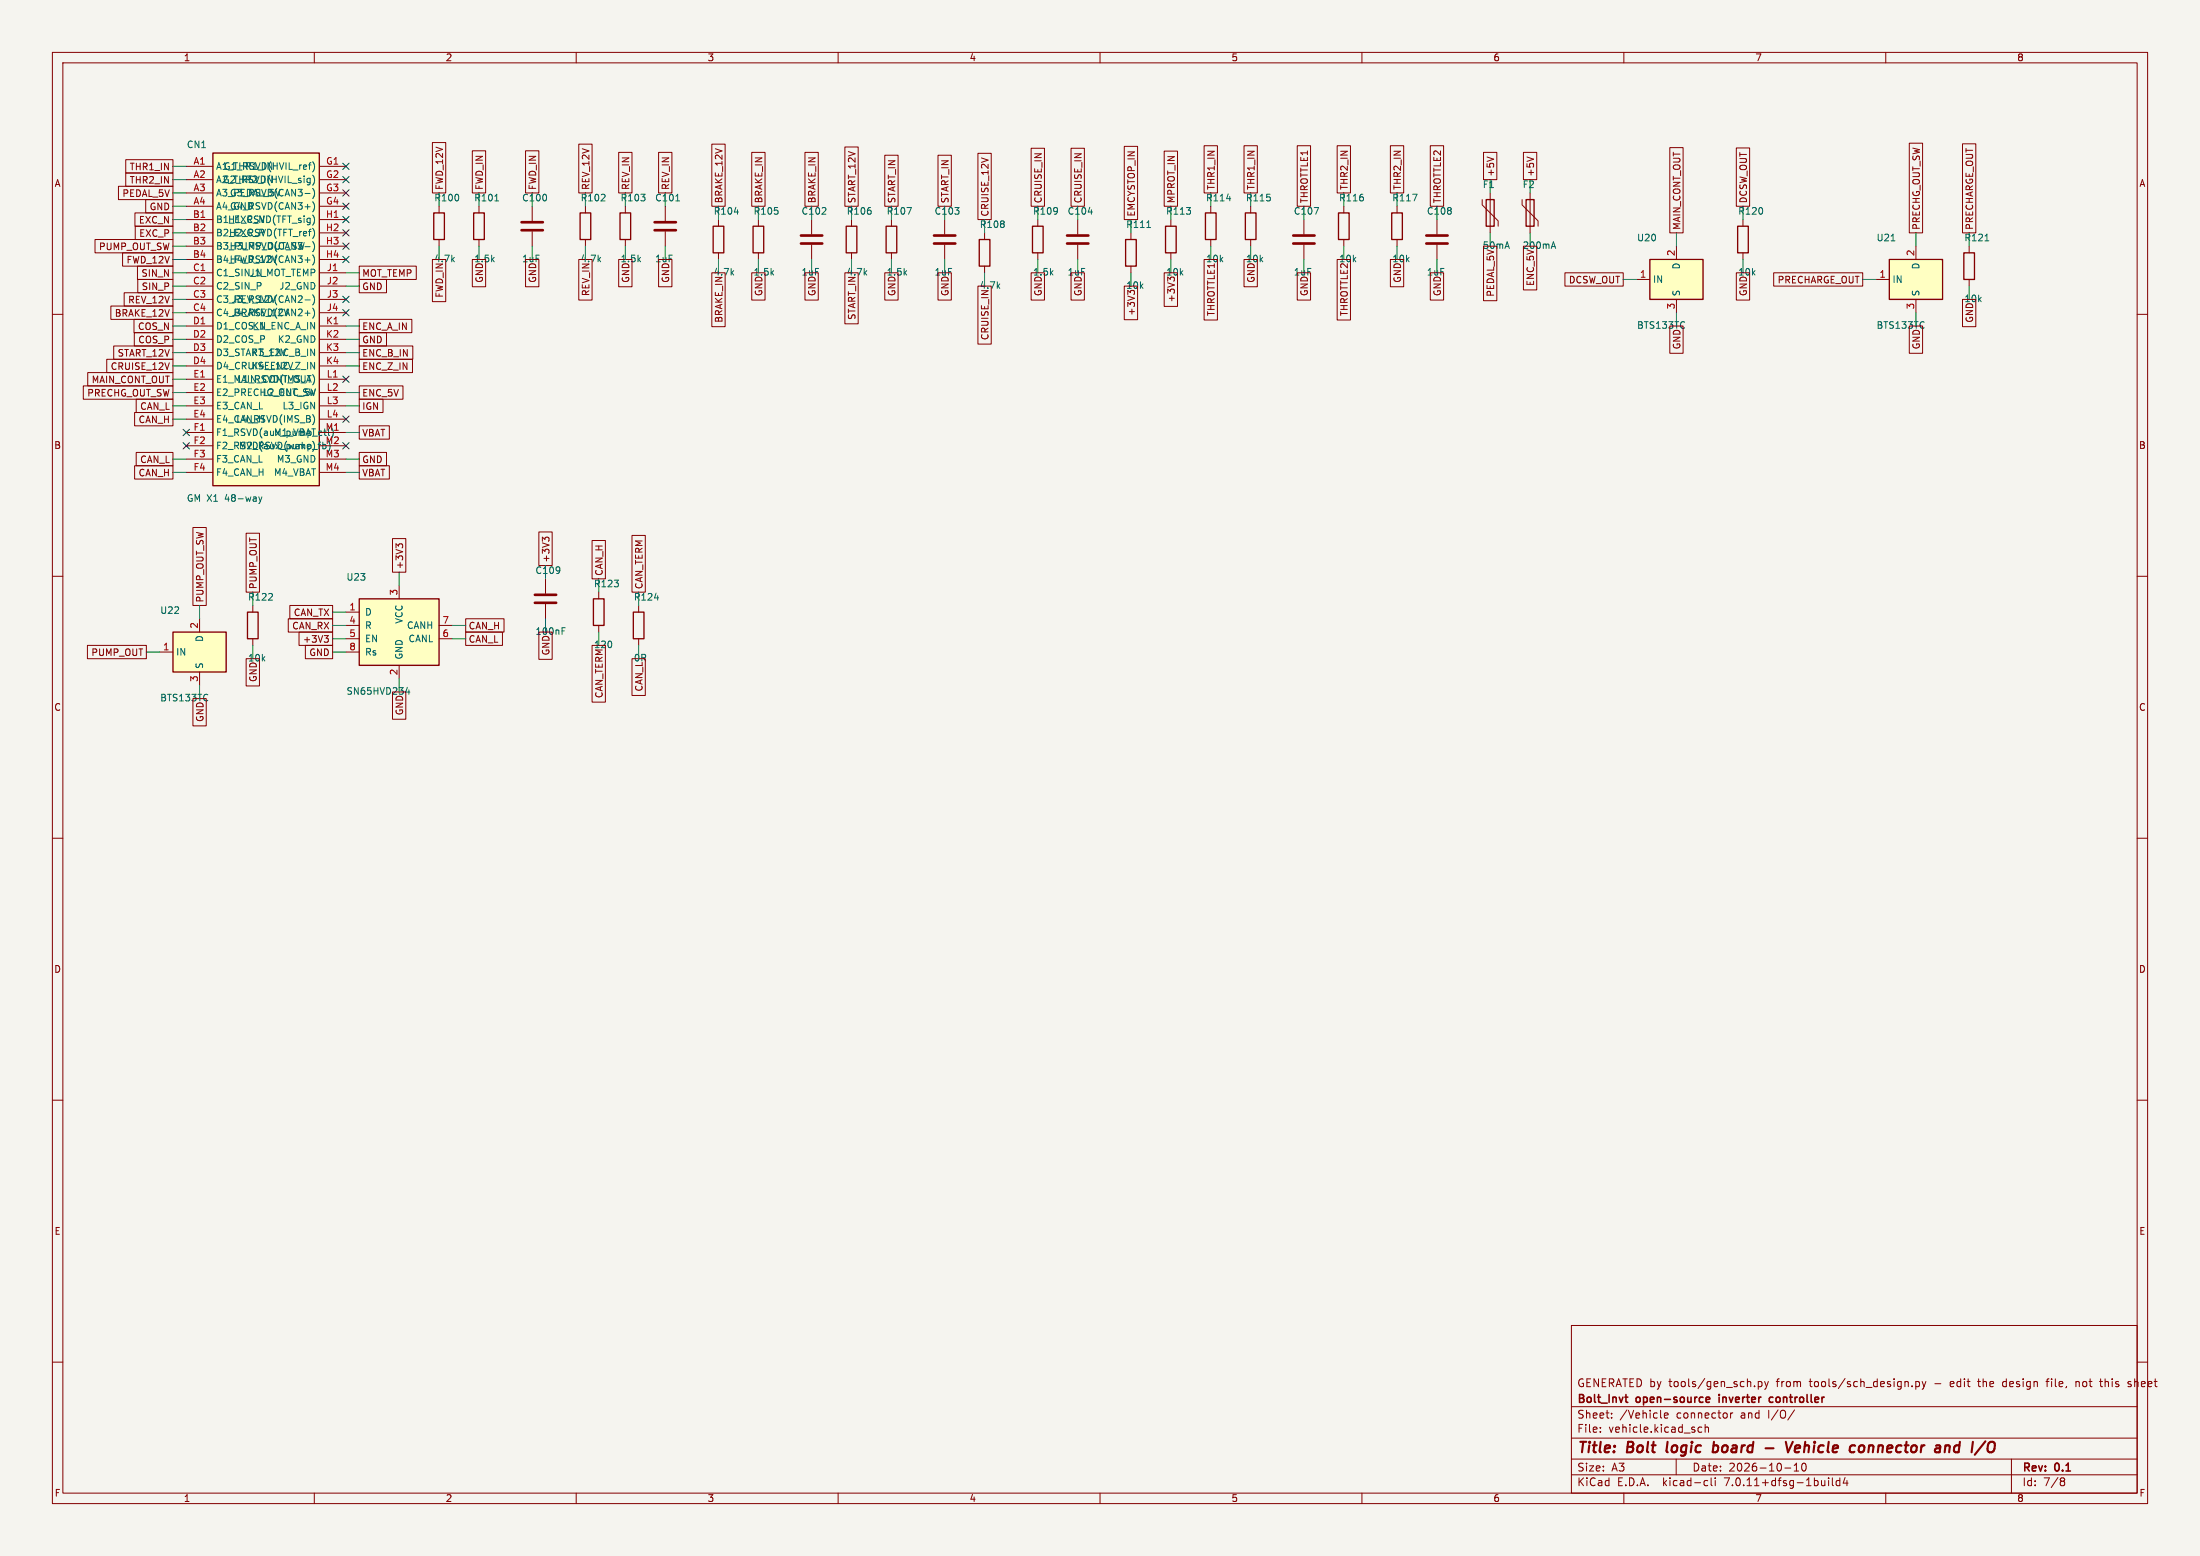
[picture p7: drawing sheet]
<svg xmlns="http://www.w3.org/2000/svg" width="420mm" height="297mm" viewBox="0 0 420 297" stroke-linecap="round" stroke-linejoin="round" font-family="sans-serif">
<path d="M0 0h420v297h-420z" fill="#f5f4ef" stroke="#f5f4ef" stroke-width=".19"/>
<g fill="none" stroke="#840000" stroke-width=".19">
<path d="M10 10h400v277h-400zM12 12h396v273h-396zM60 10v2M110 10v2M160 10v2M210 10v2M260 10v2M310 10v2M360 10v2M22.6 35.6h10.4v2.5h-10.4zM24 33h9v2.6h-9zM24 30.5h9v2.5h-9z"/>
<path d="M27.8 38.1h5.2v2.5h-5.2zM35.6 31.8h5M35.6 34.3h5M35.6 36.8h5M35.6 39.4h5M61 31.8h5M61 34.3h5M61 36.8h5M61 39.4h5M82.5 27.2h2.6v9.6h-2.6zM83.8 39.4v1.2M90.2 28.8h2.5v8h-2.5z"/>
<path d="M91.4 39.4v1.2M100.3 28.8h2.6v8h-2.6zM101.6 39.4v2.8M110.5 27.5h2.5v9.3h-2.5zM111.8 39.4v1.2M118.1 29.1h2.6v7.7h-2.6zM119.4 39.4v1.2M125.7 29.1h2.6v7.7h-2.6zM127 39.4v2.8M135.9 27.5h2.5v11.9h-2.5zM143.5 29.1h2.6v10.3h-2.6zM153.7 29.1h2.5v10.3h-2.5z"/>
<path d="M161.3 28.1h2.5v11.3h-2.5zM168.9 29.6h2.6v9.8h-2.6zM179.1 29.6h2.5v9.8h-2.5zM186.7 29.3h2.5v12.6h-2.5zM196.8 28.3h2.6v11.1h-2.6zM204.5 28.3h2.5v11.1h-2.5zM214.6 27.9h2.6v14h-2.6zM222.2 28.8h2.6v10.6h-2.6zM229.9 27.8h2.5v9h-2.5zM231.1 39.4v1.2M237.5 27.8h2.5v9h-2.5zM238.8 39.4v1.2"/>
<path d="M247.6 27.8h2.6v11.6h-2.6zM255.3 27.8h2.5v9h-2.5zM256.5 39.4v1.2M265.4 27.8h2.6v9h-2.6zM266.7 39.4v1.2M273 27.8h2.6v11.6h-2.6zM283 38.1v1l3 3.1v1M283.2 29.1h2.5v5.2h-2.5zM283.9 30l1.3 .4M284.5 36.8v7.7M290.6 38.1v1l3 3.1v1M290.8 29.1h2.6v5.2h-2.6z"/>
<path d="M291.5 30l1.3 .4M292.1 36.8v7.7M318.8 28.2h2.5v16.3h-2.5zM331.5 28.2h2.5v11.2h-2.5zM364.5 27.3h2.5v17.2h-2.5zM374.6 27.5h2.6v17h-2.6zM10 60h2M18.1 45.7h14.9v2.6h-14.9zM21.2 58.4h11.8v2.6h-11.8zM23.4 48.3h9.6v2.5h-9.6zM23.7 55.9h9.3v2.5h-9.3zM25.8 40.6h7.2v2.6h-7.2z"/>
<path d="M25.8 43.2h7.2v2.5h-7.2zM26.2 50.8h6.8v2.5h-6.8zM26.3 53.3h6.7v2.6h-6.7zM35.6 41.9h5M35.6 44.5h5M35.6 47h5M35.6 49.5h5M35.6 52.1h5M35.6 54.6h5M35.6 57.2h5M35.6 59.7h5M61 41.9h5"/>
<path d="M61 44.5h5M61 47h5M61 49.5h5M61 52.1h5M61 54.6h5M61 57.2h5M61 59.7h5M68.6 50.8h10.9v2.5h-10.9zM68.6 53.3h5.2v2.6h-5.2zM82.5 49.5h2.6v8.1h-2.6zM83.8 45.7v1.3M90.2 49.5h2.5v5.2h-2.5z"/>
<path d="M91.4 45.7v1.3M100.3 49.5h2.6v5.2h-2.6zM101.6 44.2v2.8M110.5 49.5h2.5v7.8h-2.5zM111.8 45.7v1.3M118.1 49.5h2.6v5.2h-2.6zM119.4 45.7v1.3M125.7 49.5h2.6v5.2h-2.6zM127 44.2v2.8M135.9 52.1h2.5v10.3h-2.5zM137.2 41.9v1.3M137.2 48.3v1.2"/>
<path d="M143.5 52.1h2.6v5.2h-2.6zM144.8 41.9v1.3M144.8 48.3v1.2M153.7 52.1h2.5v5.2h-2.5zM154.9 41.9v2.8M154.9 46.7v2.8M161.3 52.1h2.5v9.7h-2.5zM162.6 41.9v1.3M162.6 48.3v1.2M168.9 52.1h2.6v5.2h-2.6zM170.2 41.9v1.3M170.2 48.3v1.2"/>
<path d="M179.1 52.1h2.5v5.2h-2.5zM180.3 41.9v2.8M180.3 46.7v2.8M186.7 54.6h2.5v11.1h-2.5zM188 44.5v1.2M188 50.8v1.3M196.8 52.1h2.6v5.2h-2.6zM198.1 41.9v1.3M198.1 48.3v1.2M204.5 52.1h2.5v5.2h-2.5zM205.7 41.9v2.8M205.7 46.7v2.8"/>
<path d="M214.6 54.6h2.6v6.4h-2.6zM215.3 55.4v.8M215.9 44.5v1.2M215.9 50.8v1.3M222.2 52.1h2.6v6.4h-2.6zM222.9 52.9v.8M223.5 41.9v1.3M223.5 48.3v1.2M229.9 49.5h2.5v11.6h-2.5zM231.1 45.7v1.3M237.5 49.5h2.5v5.2h-2.5zM238.8 45.7v1.3"/>
<path d="M247.6 52.1h2.6v5.2h-2.6zM248.9 41.9v2.8M248.9 46.7v2.8M255.3 49.5h2.5v11.6h-2.5zM256.5 45.7v1.3M265.4 49.5h2.6v5.2h-2.6zM266.7 45.7v1.3M273 52.1h2.6v5.2h-2.6zM274.3 41.9v2.8M274.3 46.7v2.8M283.2 47h2.5v10.4h-2.5zM290.8 47h2.6v8.3h-2.6z"/>
<path d="M298.7 52.1h11.2v2.5h-11.2zM312.4 53.3h2.6M320 47v2.5M320 57.2v2.5M331.5 52.1h2.5v5.2h-2.5zM332.7 41.9v1.3M332.7 48.3v1.2M338.6 52.1h17v2.5h-17zM358.1 53.3h2.6M365.8 47v2.5M365.8 57.2v2.5M374.6 57.2h2.6v5.2h-2.6z"/>
<path d="M375.9 47v1.3M375.9 53.3v1.3M408 60h2M15.9 73.7h17.1v2.5h-17.1zM16.7 71.1h16.3v2.6h-16.3zM20.4 68.6h12.6v2.5h-12.6zM21.7 66h11.3v2.6h-11.3zM25.6 61h7.4v2.5h-7.4zM25.6 63.5h7.4v2.5h-7.4zM25.7 78.7h7.3v2.6h-7.3zM26 76.2h7v2.5h-7zM35.6 62.2h5"/>
<path d="M35.6 64.8h5M35.6 67.3h5M35.6 69.9h5M35.6 72.4h5M35.6 74.9h5M35.6 77.5h5M61 62.2h5M61 64.8h5M61 67.3h5M61 69.9h5M61 72.4h5M61 74.9h5"/>
<path d="M61 77.5h5M68.6 66h10.2v2.6h-10.2zM68.6 63.5h5.2v2.5h-5.2zM68.6 68.6h10.1v2.5h-10.1zM68.6 73.7h8.3v2.5h-8.3zM68.6 76.2h4.5v2.5h-4.5zM68.6 61h10v2.5h-10zM318.8 62.2h2.5v5.2h-2.5zM364.5 62.2h2.5v5.2h-2.5zM25.7 88.9h7.3v2.5h-7.3zM26 86.4h7v2.5h-7zM35.6 80h5"/>
<path d="M35.6 82.6h5M35.6 85.1h5M35.6 87.6h5M35.6 90.2h5M61 80h5M61 82.6h5M61 85.1h5M61 87.6h5M61 90.2h5M68.6 81.3h5.7v2.5h-5.7zM68.6 86.4h5.2v2.5h-5.2zM68.6 88.9h5.7v2.5h-5.7z"/>
<path d="M10 110h2M36.8 100.7h2.6v14.9h-2.6zM38.1 118.1v2.6M47 101.8h2.5v11.2h-2.5zM48.3 115.6v1.2M55 118.1h8.5v2.6h-8.5zM55.3 115.6h8.2v2.5h-8.2zM66 116.8h2.6M66 119.4h2.6M74.9 102.8h2.6v6.4h-2.6zM76.1 104.2l-.5-.4v.8M76.1 104l.2-.2h.3l.3 .2"/>
<path d="M76.2 111.8v2.5M83.8 119.4h2.6M88.9 118.1h7.3v2.6h-7.3zM102.9 101.5h2.5v6.5h-2.5zM104 103l-.5-.5v.8M104 102.8l.3-.3h.3l.2 .3M104.1 110.5v2.8M104.1 115.3v2.8M113 103.2h2.6v7.3h-2.6zM114.3 113v1.3M114.3 119.4v1.3M120.6 102.2h2.6v10.8h-2.6z"/>
<path d="M121.9 115.6v1.2M408 110h2M16.7 123.2h11.2v2.5h-11.2zM30.5 124.5h2.5M36.8 133.4h2.6v5.2h-2.6zM38.1 128.3v2.5M47 125.7h2.5v5.2h-2.5zM48.3 121.9v1.3M57.1 120.6h6.4v2.6h-6.4zM58.3 123.2h5.2v2.5h-5.2zM61.9 121.3h.8l-.4 .5M62.4 121.8l.3 .2v.3l-.3 .3"/>
<path d="M66 124.5h2.6M66 121.9h2.6M74.9 132.1h2.6v5.2h-2.6zM76.2 127v2.5M83.8 121.9h2.6M88.9 120.6h7v2.6h-7zM102.9 120.7h2.5v5.2h-2.5zM113 123.2h2.6v10.8h-2.6zM120.6 125.7h2.6v7h-2.6zM121.9 121.9v1.3M10 160h2M408 160h2"/>
<path d="M10 210h2M408 210h2M10 260h2M300 253h108v32h-108zM408 260h2M300 278.5h108M300 274.5h108M300 268.5h108M305.5 273.2v.2M305.5 272.5v.1M307.7 270.5v.2M307.7 269.8v.1"/>
<path d="M317.7 270.2l.7-.2v-.2l-.5-.1-.2 .2 .1 .7h.6M320 278.5v3M324.9 272.5l-.5-.1-.2 .3 .1 .6h.6M325.5 272.5l.2-.1 .4 .1 .1 .9M325.5 271.9v1.5M330.4 269.7v1M330.8 269.7l-.3 .1-.1 .2M335.7 263.7v1.5M335.7 263.8l.4-.1 .3 .3-.2 .6h-.5M336.9 263.7l.3 1M337.2 264.7l-.3 .5M337.6 263.7l-.4 1"/>
<path d="M342.5 279.7l.4-.4v1.5M342.6 269.1l-1.3 1.9M344.2 279.4l.1-.1a.8 .8 0 0 1 .5 .7 .8 .8 0 0 1-.5 .8 1 1 0 0 1-.1-1.4zM365 264.5v.2M365.7 263.8l.5-.1 .2 .3-.1 .6h-.6M365.7 263.7v1.5M366.9 263.7l.4 1M367.3 264.7l-.4 .5M367.7 263.7l-.4 1M377.5 263.7h.6M382.6 263.7l-.3 .3v.4l.3 .3M384 278.5v6.5"/>
<path d="M390.6 263.7h.6M391.2 263.2l-.4 .2v1.3M396.3 263.7v1M396.9 263.8l-.4-.1-.2 .1M400.8 263.7h.6M401 263.2v1.3l.4 .2M406.8 263.8l-.4-.1-.2 .2 .1 .2 .5 .2v.3h-.6M60 285v2M110 285v2M160 285v2M210 285v2M260 285v2"/>
<path d="M300 281.5h108M310 285v2M325.6 282.6l.4 .1M326 283.5l-.4 .1M326.7 282.1v1.3l.2 .2M327.4 282.1v.1M327.4 282.6v1M340.7 280.2h1.2M342.5 280.8h.9M349.1 282.1v.1M349.1 282.6v1M349.8 282.1v1.3l.2 .2"/>
<path d="M351.2 282.7l-.4-.1-.3 .3 .2 .6h.5M351.2 282.1v1.5M352.2 282l-.3 1.1h.9M352.6 282.6v1M360 285v2M393.6 282.1h.3l.3 .3-.3 .3M393.6 282.7h.3M393.9 282.7l.2 .2 .1 .4-.3 .3h-.3"/>
</g>
<path d="M318.3 275.2l-.1 1.9M327.1 276h.8M327.2 275.2l-.2 2M327.8 277a.66 .66 0 0 1-.8 .1M337.1 276.4h1.5M340.9 275.2l.4 2 1-2M342.7 276.5l.9-.2v-.3h-.8l-.2 .9 .3 .3 .5-.1M355 276.1a.52 .52 0 0 1 .5-.2 .52 .52 0 0 1 .4 .4v.5a.6 .6 0 0 1-.9 .3M371.7 275.9l.5 .1v.2l-.1 1M373.5 275.9l-.4 .4-.1 .5 .3 .4h.4M380.4 275.2l.2 .1a1.42 1.42 0 0 1-.2 1.8" fill="none" stroke="#840000" stroke-width=".4"/>
<path d="M310.2 266.7h.6M310.5 267.6l.3 .1M325.7 267.2l.7-.2-.1-.2-.4-.1-.2 .2 .1 .7h.5M328.2 266.2v.1M328.2 266.7v1M338.5 266.8l-.5-.1-.2 .3 .1 .6h.6" fill="none" stroke="#840000" stroke-width=".3"/>
<g fill="none" stroke="#840000" stroke-width=".51">
<path d="M99.6 43.9h4M99.6 42.4h4M125 43.9h4M125 42.4h4M152.9 46.5h4.1M152.9 45h4.1M178.3 46.5h4.1M178.3 45h4.1M203.7 46.5h4.1M203.7 45h4.1M246.9 46.5h4.1M246.9 45h4.1"/>
<path d="M272.3 46.5h4.1M272.3 45h4.1M102.1 115.1h4.1M102.1 113.5h4.1"/>
</g>
<g fill="none" stroke="#840000" stroke-width=".25">
<path d="M40.6 29.2h20.4v63.5h-20.4zM283.7 38.1h1.5v5.1h-1.5zM291.3 38.1h1.6v5.1h-1.6zM82.8 40.6h2v5.1h-2zM90.4 40.6h2.1v5.1h-2.1zM110.7 40.6h2.1v5.1h-2.1zM118.4 40.6h2v5.1h-2zM136.1 43.2h2.1v5.1h-2.1zM143.8 43.2h2v5.1h-2zM161.5 43.2h2.1v5.1h-2.1zM169.2 43.2h2v5.1h-2zM186.9 45.7h2.1v5.1h-2.1z"/>
<path d="M197.1 43.2h2v5.1h-2zM214.9 45.7h2v5.1h-2zM222.5 43.2h2v5.1h-2zM230.1 40.6h2.1v5.1h-2.1zM237.7 40.6h2.1v5.1h-2.1zM255.5 40.6h2.1v5.1h-2.1zM265.7 40.6h2v5.1h-2zM315 49.5h10.1v7.7h-10.1zM331.7 43.2h2.1v5.1h-2.1zM360.7 49.5h10.1v7.7h-10.1zM374.9 48.3h2v5h-2zM47.2 116.8h2.1v5.1h-2.1z"/>
<path d="M68.6 114.3h15.2v12.7h-15.2zM113.3 114.3h2v5.1h-2zM120.9 116.8h2v5.1h-2zM33 120.7h10.2v7.6h-10.2z"/>
</g>
<g fill="none" stroke="#006464" stroke-width=".19">
<path d="M58.2 36.9h1M59.7 30.9a1.46 1.46 0 0 1 0 1.9M59.7 33.4a1.46 1.46 0 0 1 0 2M59.7 36a1.46 1.46 0 0 1 0 1.9M59.7 38.5a1.46 1.46 0 0 1 0 1.9M94.5 38.3h.7M129 38.3h.7M173.1 39.6h.9l-.6 1.3M234.2 37.9h.8M250.9 39.6h.8l-.5 1.3M269.7 37.1h.8l-.5 1.2M58.2 47.1h1"/>
<path d="M58.2 57.2h1M59.7 46.1a1.46 1.46 0 0 1 0 2M59.7 48.7a1.46 1.46 0 0 1 0 1.9M59.7 56.3a1.46 1.46 0 0 1 0 1.9M59.7 58.8a1.46 1.46 0 0 1 0 2M59.7 41.1a1.49 1.49 0 0 1 0 1.8M59.7 43.6a1.47 1.47 0 0 1 0 1.9M140.2 40.5h.8M207.8 40.5h.7M218.9 43.4h.8M296.3 47.1h.6M296.6 46.2l.4 1.2"/>
<path d="M361 46h.8M378.9 46h.8M59.7 79.2a1.49 1.49 0 0 1 0 1.8M60 72.1v.8M49.4 94.8l.3 .9M49.7 95.7l-.3 .4M50 94.8l-.3 .9M61.6 84.4v1.3M62 81.9v1M62.2 85.4v.1M62.7 81.9v1M63 85.3v.3"/>
<path d="M63.6 82.8v.3M107.3 119.8h.6M124.9 114.1h.8M77.8 131.2l-.3 .9h.7M78.1 131.7v.8M107.3 120.4h.4"/>
</g>
<g fill="#ffffc2" stroke="#ffffc2" stroke-width=".19">
<path d="M33 120.7h10.2v7.6h-10.2z"/>
<path d="M40.6 29.2h20.4v63.5h-20.4z"/>
<path d="M68.6 114.3h15.2v12.7h-15.2z"/>
<path d="M315 49.5h10.1v7.7h-10.1z"/>
<path d="M360.7 49.5h10.1v7.7h-10.1z"/>
</g>
<g fill="none" stroke="#009600" stroke-width=".19">
<path d="M33 31.8h2.6M33 34.3h2.6M33 36.8h2.6M33 39.4h2.6M83.8 36.8v2.6M91.4 36.8v2.6M101.6 36.8v2.6M111.8 36.8v2.6M119.4 36.8v2.6M127 36.8v2.6M137.2 39.4v2.5M144.8 39.4v2.5"/>
<path d="M154.9 39.4v2.5M162.6 39.4v2.5M170.2 39.4v2.5M180.3 39.4v2.5M198.1 39.4v2.5M205.7 39.4v2.5M223.5 39.4v2.5M231.1 36.8v2.6M238.8 36.8v2.6M248.9 39.4v2.5M256.5 36.8v2.6M266.7 36.8v2.6"/>
<path d="M274.3 39.4v2.5M284.5 34.3v2.5M292.1 34.3v2.5M332.7 39.4v2.5M33 52.1h2.6M33 59.7h2.6M33 54.6h2.6M33 41.9h2.6M33 44.5h2.6M33 47h2.6M33 49.5h2.6M33 57.2h2.6"/>
<path d="M66 52.1h2.6M66 54.6h2.6M83.8 47v2.5M91.4 47v2.5M101.6 47v2.5M111.8 47v2.5M119.4 47v2.5M127 47v2.5M137.2 49.5v2.6M144.8 49.5v2.6M154.9 49.5v2.6M162.6 49.5v2.6"/>
<path d="M170.2 49.5v2.6M180.3 49.5v2.6M188 41.9v2.6M188 52.1v2.5M198.1 49.5v2.6M205.7 49.5v2.6M215.9 41.9v2.6M215.9 52.1v2.5M223.5 49.5v2.6M231.1 47v2.5M238.8 47v2.5M248.9 49.5v2.6"/>
<path d="M256.5 47v2.5M266.7 47v2.5M274.3 49.5v2.6M284.5 44.5v2.5M292.1 44.5v2.5M309.9 53.3h2.5M320 44.5v2.5M320 59.7v2.5M332.7 49.5v2.6M355.6 53.3h2.5M365.8 44.5v2.5M365.8 59.7v2.5"/>
<path d="M375.9 44.5v2.5M375.9 54.6v2.6M33 62.2h2.6M33 64.8h2.6M33 67.3h2.6M33 69.9h2.6M33 72.4h2.6M33 74.9h2.6M33 77.5h2.6M66 62.2h2.6M66 64.8h2.6M66 67.3h2.6"/>
<path d="M66 69.9h2.6M66 74.9h2.6M66 77.5h2.6M33 90.2h2.6M33 87.6h2.6M33 80h2.6M66 90.2h2.6M66 87.6h2.6M66 82.6h2.6M38.1 115.6v2.5M48.3 113v2.6M63.5 119.4h2.5"/>
<path d="M63.5 116.8h2.5M76.2 109.2v2.6M86.4 119.4h2.5M104.1 108v2.5M104.1 118.1v2.6M114.3 110.5v2.5M121.9 113v2.6M27.9 124.5h2.6M38.1 130.8v2.6M48.3 123.2v2.5M63.5 124.5h2.5M63.5 121.9h2.5"/>
<path d="M76.2 129.5v2.6M86.4 121.9h2.5M114.3 120.7v2.5M121.9 123.2v2.5"/>
</g>
<g fill="none" stroke="#000084" stroke-width=".19">
<path d="M65.4 31.1l1.2 1.3M65.4 33.7l1.2 1.2M65.4 36.2l1.2 1.2M65.4 38.8l1.2 1.2M66.6 31.1l-1.2 1.3M66.6 33.7l-1.2 1.2M66.6 36.2l-1.2 1.2M66.6 38.8l-1.2 1.2M65.4 59.1l1.2 1.2M65.4 56.5l1.2 1.3M65.4 41.3l1.2 1.2M65.4 48.9l1.2 1.2"/>
<path d="M65.4 43.8l1.2 1.3M65.4 46.4l1.2 1.2M66.6 59.1l-1.2 1.2M66.6 56.5l-1.2 1.3M66.6 41.3l-1.2 1.2M66.6 48.9l-1.2 1.2M66.6 43.8l-1.2 1.3M66.6 46.4l-1.2 1.2M65.4 79.4l1.2 1.2M65.4 71.8l1.2 1.2M66.6 79.4l-1.2 1.2M66.6 71.8l-1.2 1.2"/>
<path d="M35 84.5l1.2 1.2M35 81.9l1.2 1.3M36.2 84.5l-1.2 1.2M36.2 81.9l-1.2 1.3M65.4 84.5l1.2 1.2M66.6 84.5l-1.2 1.2"/>
</g>
<g font-size="2.8" fill="#840000">
<text x="301" y="277.9">Title:</text>
<text x="310.6" y="277.9">Bolt</text>
<text x="319" y="277.9">logic</text>
<text x="328.6" y="277.9">board</text>
<text x="344.2" y="277.9">Vehicle</text>
<text x="357.2" y="277.9">connector</text>
<text x="374.3" y="277.9">and</text>
</g>
<g font-size="2.1" fill="#840000">
<text x="301" y="268.2">Bolt_Invt</text>
<text x="301" y="265">GENERATED by</text>
<text x="312.4" y="268.2">open-source</text>
<text x="318.7" y="265">tools/gen_sch.py</text>
<text x="328.8" y="268.2">inverter</text>
<text x="339.1" y="268.2">controller</text>
<text x="339.3" y="265">from</text>
<text x="345.8" y="265">tools/sch_design.py</text>
<text x="369.7" y="265">-</text>
<text x="372.9" y="265">edit</text>
<text x="378.4" y="265">the</text>
<text x="383.2" y="265">design</text>
<text x="391.8" y="265">file,</text>
<text x="397.4" y="265">not</text>
<text x="402.3" y="265">this</text>
<text x="407.7" y="265">sheet</text>
<text x="301" y="273.7">File:</text>
<text x="301" y="271">Sheet:</text>
<text x="307.1" y="273.7">vehicle.kicad_sch</text>
<text x="309.2" y="271">/Vehicle</text>
<text x="320.1" y="271">connector</text>
<text x="332.5" y="271">and</text>
<text x="337.8" y="271">I/O/</text>
<text x="301" y="281.1">Size:</text>
<text x="307.6" y="281.1">A3</text>
<text x="323" y="281.1">Date:</text>
<text x="330" y="281.1">2026-10-10</text>
<text x="386" y="281.3">Rev:</text>
<text x="392.4" y="281.3">0.1</text>
<text x="301" y="283.9">KiCad</text>
<text x="308.7" y="283.9">E.D.A.</text>
<text x="317.6" y="283.9">kicad-cli</text>
<text x="329.5" y="283.9">7.0.11+dfsg-1build4</text>
<text x="386" y="283.9">Id:</text>
<text x="390.1" y="283.9">7/8</text>
</g>
<g font-size="1.8" fill="#840000">
<text x="35" y="11.9">1</text>
<text x="85" y="11.9">2</text>
<text x="135" y="11.9">3</text>
<text x="185" y="11.9">4</text>
<text x="235" y="11.9">5</text>
<text x="285" y="11.9">6</text>
<text x="335" y="11.9">7</text>
<text x="385" y="11.9">8</text>
<text x="10.3" y="35.9">A</text>
<text x="24.7" y="35.2">THR2_IN</text>
<text x="24.7" y="32.7">THR1_IN</text>
<text x="285.4" y="33.8" transform="rotate(-90 285.4 33.8)">+5V</text>
<text x="293.1" y="33.8" transform="rotate(-90 293.1 33.8)">+5V</text>
<text x="408.3" y="35.9">A</text>
<text x="23.3" y="37.8">PEDAL_5V</text>
<text x="28.5" y="40.3">GND</text>
<text x="84.8" y="36.4" transform="rotate(-90 84.8 36.4)">FWD_12V</text>
<text x="92.4" y="36.4" transform="rotate(-90 92.4 36.4)">FWD_IN</text>
<text x="102.6" y="36.4" transform="rotate(-90 102.6 36.4)">FWD_IN</text>
<text x="112.7" y="36.4" transform="rotate(-90 112.7 36.4)">REV_12V</text>
<text x="120.3" y="36.4" transform="rotate(-90 120.3 36.4)">REV_IN</text>
<text x="128" y="36.4" transform="rotate(-90 128 36.4)">REV_IN</text>
<text x="138.1" y="38.9" transform="rotate(-90 138.1 38.9)">BRAKE_12V</text>
<text x="145.7" y="38.9" transform="rotate(-90 145.7 38.9)">BRAKE_IN</text>
<text x="155.9" y="38.9" transform="rotate(-90 155.9 38.9)">BRAKE_IN</text>
<text x="163.5" y="38.9" transform="rotate(-90 163.5 38.9)">START_12V</text>
<text x="171.1" y="38.9" transform="rotate(-90 171.1 38.9)">START_IN</text>
<text x="181.3" y="38.9" transform="rotate(-90 181.3 38.9)">START_IN</text>
<text x="188.9" y="41.4" transform="rotate(-90 188.9 41.4)">CRUISE_12V</text>
<text x="199.1" y="38.9" transform="rotate(-90 199.1 38.9)">CRUISE_IN</text>
<text x="206.7" y="38.9" transform="rotate(-90 206.7 38.9)">CRUISE_IN</text>
<text x="216.9" y="41.4" transform="rotate(-90 216.9 41.4)">EMCYSTOP_IN</text>
<text x="224.5" y="38.9" transform="rotate(-90 224.5 38.9)">MPROT_IN</text>
<text x="232.1" y="36.4" transform="rotate(-90 232.1 36.4)">THR1_IN</text>
<text x="239.7" y="36.4" transform="rotate(-90 239.7 36.4)">THR1_IN</text>
<text x="249.9" y="38.9" transform="rotate(-90 249.9 38.9)">THROTTLE1</text>
<text x="257.5" y="36.4" transform="rotate(-90 257.5 36.4)">THR2_IN</text>
<text x="267.7" y="36.4" transform="rotate(-90 267.7 36.4)">THR2_IN</text>
<text x="275.3" y="38.9" transform="rotate(-90 275.3 38.9)">THROTTLE2</text>
<text x="333.7" y="38.9" transform="rotate(-90 333.7 38.9)">DCSW_OUT</text>
<text x="18.8" y="47.9">PUMP_OUT_SW</text>
<text x="26.4" y="42.9">EXC_N</text>
<text x="26.5" y="45.4">EXC_P</text>
<text x="283" y="47.7">50mA</text>
<text x="290.6" y="47.7">200mA</text>
<text x="321" y="44" transform="rotate(-90 321 44)">MAIN_CONT_OUT</text>
<text x="366.7" y="44" transform="rotate(-90 366.7 44)">PRECHG_OUT_SW</text>
<text x="376.9" y="44" transform="rotate(-90 376.9 44)">PRECHARGE_OUT</text>
<text x="24.1" y="50.5">FWD_12V</text>
<text x="26.9" y="53">SIN_N</text>
<text x="69.1" y="53">MOT_TEMP</text>
<text x="82.8" y="50.3">4.7k</text>
<text x="90.4" y="50.3">1.5k</text>
<text x="99.6" y="50.3">1uF</text>
<text x="110.8" y="50.3">4.7k</text>
<text x="118.4" y="50.3">1.5k</text>
<text x="125" y="50.3">1uF</text>
<text x="136.2" y="52.8">4.7k</text>
<text x="143.8" y="52.8">1.5k</text>
<text x="152.9" y="52.8">1uF</text>
<text x="161.6" y="52.8">4.7k</text>
<text x="169.2" y="52.8">1.5k</text>
<text x="178.3" y="52.8">1uF</text>
<text x="197.1" y="52.8">1.5k</text>
<text x="203.7" y="52.8">1uF</text>
<text x="222.5" y="52.8">10k</text>
<text x="230.1" y="50.3">10k</text>
<text x="237.8" y="50.3">10k</text>
<text x="246.9" y="52.8">1uF</text>
<text x="255.5" y="50.3">10k</text>
<text x="265.7" y="50.3">10k</text>
<text x="272.3" y="52.8">1uF</text>
<text x="331.7" y="52.8">10k</text>
<text x="24.4" y="58.1">REV_12V</text>
<text x="27" y="55.6">SIN_P</text>
<text x="69.1" y="55.6">GND</text>
<text x="84.8" y="56.9" transform="rotate(-90 84.8 56.9)">FWD_IN</text>
<text x="92.4" y="54.1" transform="rotate(-90 92.4 54.1)">GND</text>
<text x="102.6" y="54.1" transform="rotate(-90 102.6 54.1)">GND</text>
<text x="112.7" y="56.6" transform="rotate(-90 112.7 56.6)">REV_IN</text>
<text x="120.3" y="54.1" transform="rotate(-90 120.3 54.1)">GND</text>
<text x="128" y="54.1" transform="rotate(-90 128 54.1)">GND</text>
<text x="145.7" y="56.6" transform="rotate(-90 145.7 56.6)">GND</text>
<text x="155.9" y="56.6" transform="rotate(-90 155.9 56.6)">GND</text>
<text x="171.1" y="56.6" transform="rotate(-90 171.1 56.6)">GND</text>
<text x="181.3" y="56.6" transform="rotate(-90 181.3 56.6)">GND</text>
<text x="187" y="55.3">4.7k</text>
<text x="199.1" y="56.6" transform="rotate(-90 199.1 56.6)">GND</text>
<text x="206.7" y="56.6" transform="rotate(-90 206.7 56.6)">GND</text>
<text x="214.9" y="55.3">10k</text>
<text x="224.5" y="57.8" transform="rotate(-90 224.5 57.8)">+3V3</text>
<text x="239.7" y="54.1" transform="rotate(-90 239.7 54.1)">GND</text>
<text x="249.9" y="56.6" transform="rotate(-90 249.9 56.6)">GND</text>
<text x="267.7" y="54.1" transform="rotate(-90 267.7 54.1)">GND</text>
<text x="275.3" y="56.6" transform="rotate(-90 275.3 56.6)">GND</text>
<text x="285.4" y="56.7" transform="rotate(-90 285.4 56.7)">PEDAL_5V</text>
<text x="293.1" y="54.7" transform="rotate(-90 293.1 54.7)">ENC_5V</text>
<text x="299.4" y="54.3">DCSW_OUT</text>
<text x="333.7" y="56.6" transform="rotate(-90 333.7 56.6)">GND</text>
<text x="339.3" y="54.3">PRECHARGE_OUT</text>
<text x="374.9" y="57.9">10k</text>
<text x="21.8" y="60.6">BRAKE_12V</text>
<text x="26.2" y="63.2">COS_N</text>
<text x="26.3" y="65.7">COS_P</text>
<text x="69.1" y="65.7">GND</text>
<text x="69.1" y="63.2">ENC_A_IN</text>
<text x="138.1" y="61.7" transform="rotate(-90 138.1 61.7)">BRAKE_IN</text>
<text x="163.5" y="61.2" transform="rotate(-90 163.5 61.2)">START_IN</text>
<text x="188.9" y="65" transform="rotate(-90 188.9 65)">CRUISE_IN</text>
<text x="216.9" y="60.4" transform="rotate(-90 216.9 60.4)">+3V3</text>
<text x="232.1" y="60.4" transform="rotate(-90 232.1 60.4)">THROTTLE1</text>
<text x="257.5" y="60.4" transform="rotate(-90 257.5 60.4)">THROTTLE2</text>
<text x="376.9" y="61.7" transform="rotate(-90 376.9 61.7)">GND</text>
<text x="21" y="70.8">CRUISE_12V</text>
<text x="22.4" y="68.3">START_12V</text>
<text x="69.1" y="68.3">ENC_B_IN</text>
<text x="69.1" y="70.8">ENC_Z_IN</text>
<text x="321" y="66.8" transform="rotate(-90 321 66.8)">GND</text>
<text x="366.7" y="66.8" transform="rotate(-90 366.7 66.8)">GND</text>
<text x="16.6" y="75.9">PRECHG_OUT_SW</text>
<text x="17.4" y="73.3">MAIN_CONT_OUT</text>
<text x="69.1" y="75.9">ENC_5V</text>
<text x="26.4" y="81">CAN_H</text>
<text x="26.7" y="78.4">CAN_L</text>
<text x="69.1" y="78.4">IGN</text>
<text x="69.1" y="83.5">VBAT</text>
<text x="10.3" y="85.9">B</text>
<text x="26.7" y="88.6">CAN_L</text>
<text x="69.1" y="88.6">GND</text>
<text x="408.2" y="85.9">B</text>
<text x="26.4" y="91.1">CAN_H</text>
<text x="69.1" y="91.1">VBAT</text>
<text x="105.1" y="107.5" transform="rotate(-90 105.1 107.5)">+3V3</text>
<text x="49.2" y="112.6" transform="rotate(-90 49.2 112.6)">PUMP_OUT</text>
<text x="77.2" y="108.7" transform="rotate(-90 77.2 108.7)">+3V3</text>
<text x="115.3" y="110" transform="rotate(-90 115.3 110)">CAN_H</text>
<text x="122.9" y="112.6" transform="rotate(-90 122.9 112.6)">CAN_TERM</text>
<text x="39.1" y="115.1" transform="rotate(-90 39.1 115.1)">PUMP_OUT_SW</text>
<text x="56" y="117.8">CAN_TX</text>
<text x="17.3" y="125.4">PUMP_OUT</text>
<text x="55.7" y="120.3">CAN_RX</text>
<text x="57.7" y="122.9">+3V3</text>
<text x="59" y="125.4">GND</text>
<text x="89.4" y="120.3">CAN_H</text>
<text x="89.4" y="122.9">CAN_L</text>
<text x="105.1" y="125.2" transform="rotate(-90 105.1 125.2)">GND</text>
<text x="113.3" y="123.9">120</text>
<text x="47.3" y="126.5">10k</text>
<text x="49.2" y="130.3" transform="rotate(-90 49.2 130.3)">GND</text>
<text x="120.9" y="126.5">0R</text>
<text x="10.3" y="135.9">C</text>
<text x="39.1" y="137.9" transform="rotate(-90 39.1 137.9)">GND</text>
<text x="77.2" y="136.6" transform="rotate(-90 77.2 136.6)">GND</text>
<text x="115.3" y="133.4" transform="rotate(-90 115.3 133.4)">CAN_TERM</text>
<text x="122.9" y="132.1" transform="rotate(-90 122.9 132.1)">CAN_L</text>
<text x="408.2" y="135.9">C</text>
<text x="10.3" y="185.9">D</text>
<text x="408.2" y="185.9">D</text>
<text x="10.3" y="235.9">E</text>
<text x="408.3" y="235.9">E</text>
<text x="10.3" y="285.9">F</text>
<text x="35" y="286.9">1</text>
<text x="85" y="286.9">2</text>
<text x="135" y="286.9">3</text>
<text x="185" y="286.9">4</text>
<text x="235" y="286.9">5</text>
<text x="285" y="286.9">6</text>
<text x="335" y="286.9">7</text>
<text x="385" y="286.9">8</text>
<text x="408.3" y="285.9">F</text>
</g>
<g font-size="1.8" fill="#006464">
<text x="35.6" y="28.5">CN1</text>
<text x="41.1" y="32.6">A1_THR1_IN</text>
<text x="41.1" y="35.2">A2_THR2_IN</text>
<text x="42.5" y="35.2">G2_RSVD(HVIL_sig)</text>
<text x="42.7" y="32.6">G1_RSVD(HVIL_ref)</text>
<text x="41.1" y="37.7">A3_PEDAL_5V</text>
<text x="41.1" y="40.2">A4_GND</text>
<text x="43.8" y="37.7">G3_RSVD(CAN3-)</text>
<text x="43.8" y="40.2">G4_RSVD(CAN3+)</text>
<text x="82.8" y="38.6">R100</text>
<text x="90.4" y="38.6">R101</text>
<text x="99.6" y="38.6">C100</text>
<text x="110.8" y="38.6">R102</text>
<text x="118.4" y="38.6">R103</text>
<text x="125" y="38.6">C101</text>
<text x="136.2" y="41.2">R104</text>
<text x="143.8" y="41.2">R105</text>
<text x="152.9" y="41.2">C102</text>
<text x="161.6" y="41.2">R106</text>
<text x="169.2" y="41.2">R107</text>
<text x="178.3" y="41.2">C103</text>
<text x="197.1" y="41.2">R109</text>
<text x="203.7" y="41.2">C104</text>
<text x="222.5" y="41.2">R113</text>
<text x="230.1" y="38.6">R114</text>
<text x="237.8" y="38.6">R115</text>
<text x="246.9" y="41.2">C107</text>
<text x="255.5" y="38.6">R116</text>
<text x="265.7" y="38.6">R117</text>
<text x="272.3" y="41.2">C108</text>
<text x="283" y="36.1">F1</text>
<text x="290.6" y="36.1">F2</text>
<text x="331.7" y="41.2">R120</text>
<text x="41.1" y="42.8">B1_EXC_N</text>
<text x="41.1" y="45.3">B2_EXC_P</text>
<text x="41.1" y="47.9">B3_PUMP_OUT_SW</text>
<text x="43.4" y="42.8">H1_RSVD(TFT_sig)</text>
<text x="43.6" y="45.3">H2_RSVD(TFT_ref)</text>
<text x="43.7" y="47.9">H3_RSVD(CAN3-)</text>
<text x="187" y="43.7">R108</text>
<text x="214.9" y="43.7">R111</text>
<text x="312.4" y="46.3">U20</text>
<text x="358.2" y="46.3">U21</text>
<text x="374.9" y="46.3">R121</text>
<text x="41.1" y="50.4">B4_FWD_12V</text>
<text x="41.1" y="52.9">C1_SIN_N</text>
<text x="43.7" y="50.4">H4_RSVD(CAN3+)</text>
<text x="47.5" y="52.9">J1_MOT_TEMP</text>
<text x="320.9" y="51.5" transform="rotate(-90 320.9 51.5)">D</text>
<text x="366.6" y="51.5" transform="rotate(-90 366.6 51.5)">D</text>
<text x="41.1" y="55.5">C2_SIN_P</text>
<text x="41.1" y="58">C3_REV_12V</text>
<text x="44.1" y="58">J3_RSVD(CAN2-)</text>
<text x="53.2" y="55.5">J2_GND</text>
<text x="315.5" y="54.2">IN</text>
<text x="320.9" y="56.6" transform="rotate(-90 320.9 56.6)">S</text>
<text x="361.2" y="54.2">IN</text>
<text x="366.6" y="56.6" transform="rotate(-90 366.6 56.6)">S</text>
<text x="41.1" y="60.6">C4_BRAKE_12V</text>
<text x="41.1" y="63.1">D1_COS_N</text>
<text x="41.1" y="65.6">D2_COS_P</text>
<text x="44.1" y="60.6">J4_RSVD(CAN2+)</text>
<text x="48.1" y="63.1">K1_ENC_A_IN</text>
<text x="52.9" y="65.6">K2_GND</text>
<text x="312.4" y="63">BTS133TC</text>
<text x="358.2" y="63">BTS133TC</text>
<text x="41.1" y="68.2">D3_START_12V</text>
<text x="41.1" y="70.7">D4_CRUISE_12V</text>
<text x="47.9" y="68.2">K3_ENC_B_IN</text>
<text x="48" y="70.7">K4_ENC_Z_IN</text>
<text x="41.1" y="73.3">E1_MAIN_CONT_OUT</text>
<text x="41.1" y="75.8">E2_PRECHG_OUT_SW</text>
<text x="45.2" y="73.3">L1_RSVD(IMS_A)</text>
<text x="50" y="75.8">L2_ENC_5V</text>
<text x="41.1" y="78.3">E3_CAN_L</text>
<text x="41.1" y="80.9">E4_CAN_H</text>
<text x="41.1" y="83.4">F1_RSVD(aux_pump_ctl)</text>
<text x="45" y="80.9">L4_RSVD(IMS_B)</text>
<text x="52.2" y="83.4">M1_VBAT</text>
<text x="53.8" y="78.3">L3_IGN</text>
<text x="41.1" y="86">F2_RSVD(aux_pump_fb)</text>
<text x="41.1" y="88.5">F3_CAN_L</text>
<text x="45.5" y="86">M2_RSVD(wake)</text>
<text x="52.7" y="88.5">M3_GND</text>
<text x="35.6" y="96">GM X1</text>
<text x="41.1" y="91">F4_CAN_H</text>
<text x="43.1" y="96">48-way</text>
<text x="52.2" y="91">M4_VBAT</text>
<text x="66" y="111">U23</text>
<text x="102.1" y="109.8">C109</text>
<text x="113.3" y="112.3">R123</text>
<text x="30.5" y="117.4">U22</text>
<text x="47.3" y="114.8">R122</text>
<text x="69.6" y="117.7">D</text>
<text x="77.1" y="119.1" transform="rotate(-90 77.1 119.1)">VCC</text>
<text x="120.9" y="114.8">R124</text>
<text x="33.5" y="125.3">IN</text>
<text x="39" y="122.6" transform="rotate(-90 39 122.6)">D</text>
<text x="69.6" y="120.2">R</text>
<text x="69.6" y="122.8">EN</text>
<text x="69.6" y="125.3">Rs</text>
<text x="77.1" y="126" transform="rotate(-90 77.1 126)">GND</text>
<text x="77.6" y="120.2">CANH</text>
<text x="77.9" y="122.8">CANL</text>
<text x="102.1" y="121.4">100nF</text>
<text x="39" y="127.8" transform="rotate(-90 39 127.8)">S</text>
<text x="30.5" y="134.1">BTS133TC</text>
<text x="66" y="132.8">SN65HVD234</text>
</g>
<g font-size="1.8" fill="#a90000">
<text x="36.8" y="31.5">A1</text>
<text x="36.8" y="34">A2</text>
<text x="62.2" y="31.5">G1</text>
<text x="62.2" y="34">G2</text>
<text x="36.8" y="41.7">B1</text>
<text x="36.8" y="36.6">A3</text>
<text x="36.8" y="39.1">A4</text>
<text x="62.1" y="41.7">H1</text>
<text x="62.2" y="36.6">G3</text>
<text x="62.2" y="39.1">G4</text>
<text x="36.8" y="44.2">B2</text>
<text x="36.8" y="46.7">B3</text>
<text x="62.1" y="44.2">H2</text>
<text x="62.1" y="46.7">H3</text>
<text x="36.8" y="49.3">B4</text>
<text x="36.8" y="51.8">C1</text>
<text x="62.1" y="49.3">H4</text>
<text x="62.3" y="51.8">J1</text>
<text x="313" y="53.1">1</text>
<text x="319.8" y="49" transform="rotate(-90 319.8 49)">2</text>
<text x="358.7" y="53.1">1</text>
<text x="365.5" y="49" transform="rotate(-90 365.5 49)">2</text>
<text x="36.8" y="54.4">C2</text>
<text x="36.8" y="56.9">C3</text>
<text x="36.8" y="59.4">C4</text>
<text x="62.3" y="54.4">J2</text>
<text x="62.3" y="56.9">J3</text>
<text x="62.3" y="59.4">J4</text>
<text x="319.8" y="59.1" transform="rotate(-90 319.8 59.1)">3</text>
<text x="365.5" y="59.1" transform="rotate(-90 365.5 59.1)">3</text>
<text x="36.8" y="62">D1</text>
<text x="36.8" y="64.5">D2</text>
<text x="62.2" y="62">K1</text>
<text x="62.2" y="64.5">K2</text>
<text x="36.8" y="67.1">D3</text>
<text x="36.8" y="69.6">D4</text>
<text x="62.2" y="67.1">K3</text>
<text x="62.2" y="69.6">K4</text>
<text x="36.8" y="72.1">E1</text>
<text x="36.8" y="74.7">E2</text>
<text x="36.8" y="77.2">E3</text>
<text x="62.3" y="72.1">L1</text>
<text x="62.3" y="74.7">L2</text>
<text x="62.3" y="77.2">L3</text>
<text x="36.8" y="79.8">E4</text>
<text x="36.8" y="82.3">F1</text>
<text x="62.1" y="82.3">M1</text>
<text x="62.3" y="79.8">L4</text>
<text x="36.8" y="84.8">F2</text>
<text x="36.8" y="87.4">F3</text>
<text x="36.8" y="89.9">F4</text>
<text x="62.1" y="84.8">M2</text>
<text x="62.1" y="87.4">M3</text>
<text x="62.1" y="89.9">M4</text>
<text x="75.9" y="113.7" transform="rotate(-90 75.9 113.7)">3</text>
<text x="66.6" y="116.6">1</text>
<text x="66.6" y="119.1">4</text>
<text x="84.4" y="119.1">7</text>
<text x="31" y="124.2">1</text>
<text x="37.8" y="120.1" transform="rotate(-90 37.8 120.1)">2</text>
<text x="66.6" y="121.7">5</text>
<text x="66.6" y="124.2">8</text>
<text x="84.4" y="121.7">6</text>
<text x="37.8" y="130.2" transform="rotate(-90 37.8 130.2)">3</text>
<text x="75.9" y="129" transform="rotate(-90 75.9 129)">2</text>
</g>
</svg>
